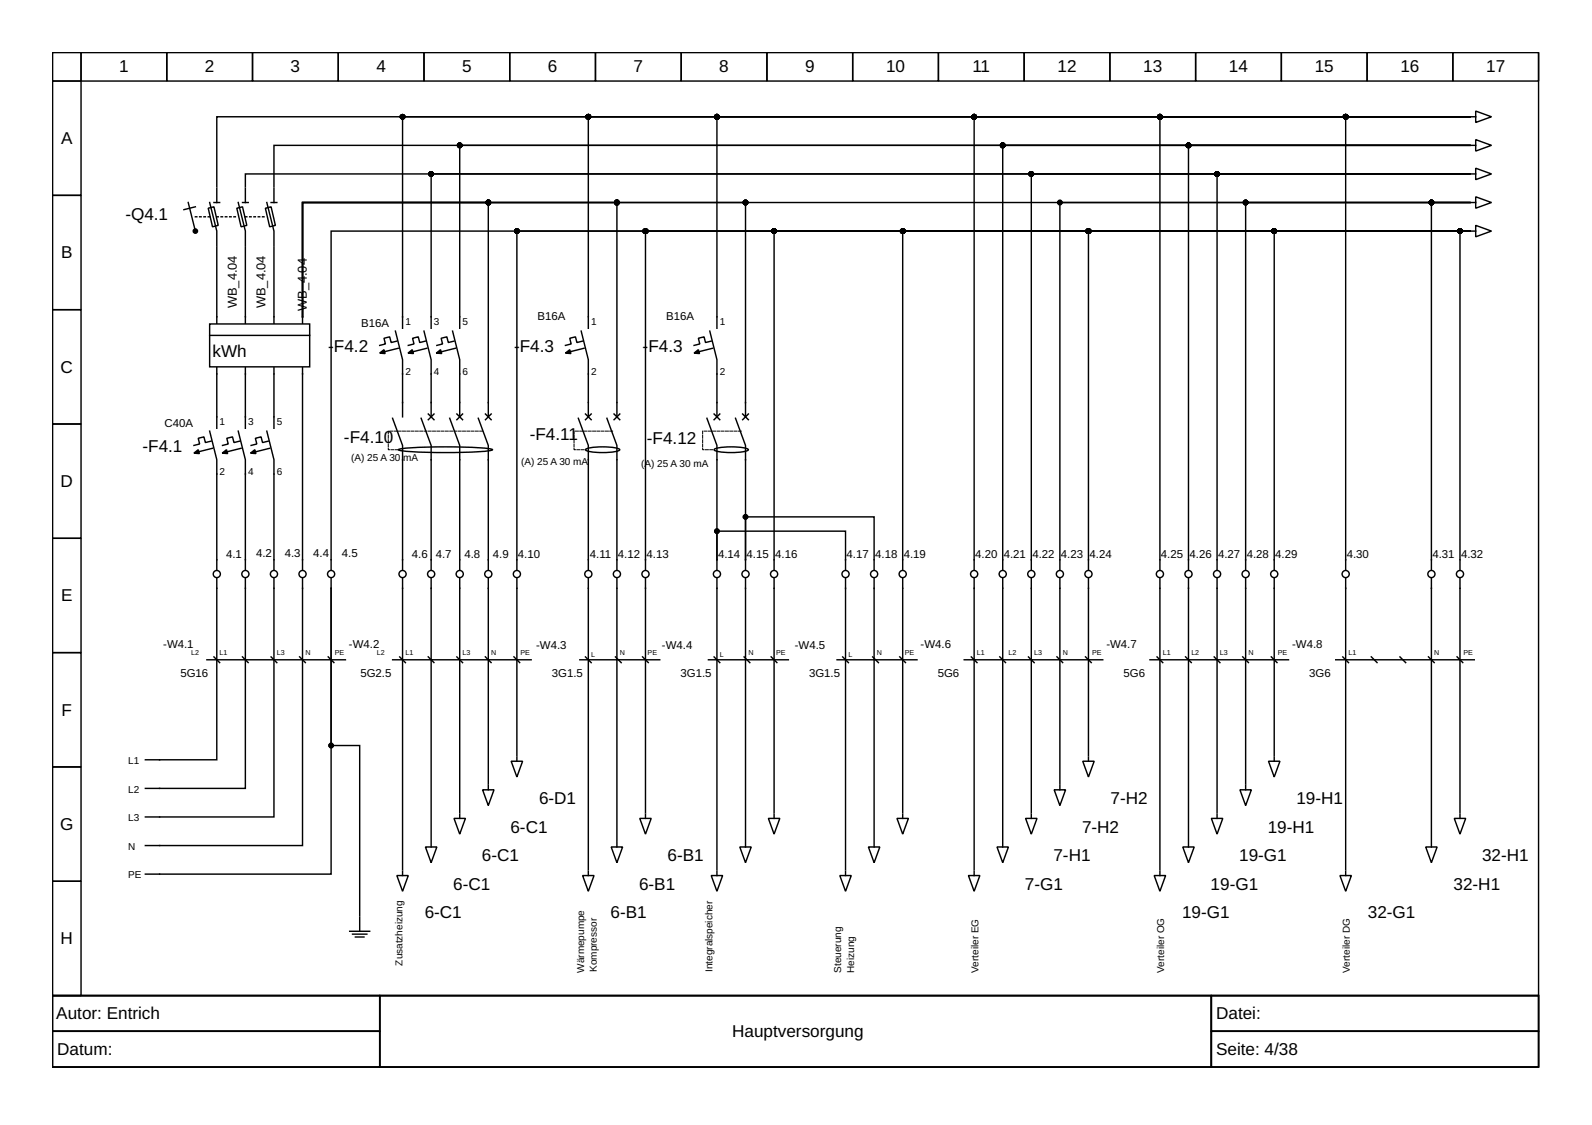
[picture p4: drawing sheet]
<svg xmlns="http://www.w3.org/2000/svg" width="297mm" height="210mm" viewBox="0 0 297 210" stroke-linecap="round" stroke-linejoin="round" font-family="sans-serif">
<g fill="none" stroke="#000" stroke-width=".27">
<path d="M9.8 9.8h277.3v176h-277.3zM9.8 9.8h5.3v5.3h-5.3zM9.8 15.1h5.3v21.4h-5.3zM15.1 9.8h16v5.3h-16zM31.1 9.8h16v5.3h-16zM47.1 9.8h16v5.3h-16zM63.1 9.8h16v5.3h-16zM79.1 9.8h16v5.3h-16zM95.1 9.8h16v5.3h-16zM111.1 9.8h16v5.3h-16zM127.1 9.8h16v5.3h-16zM143.1 9.8h16v5.3h-16z"/>
<path d="M159.1 9.8h16v5.3h-16zM175.1 9.8h16v5.3h-16zM191.1 9.8h16v5.3h-16zM207.1 9.8h16v5.3h-16zM223.1 9.8h16v5.3h-16zM239.1 9.8h16v5.3h-16zM255.1 9.8h16v5.3h-16zM271.1 9.8h16v5.3h-16zM9.8 36.5h5.3v21.3h-5.3zM9.8 57.8h5.3v21.3h-5.3zM40.5 59.1v10.7M45.8 59.1v10.7"/>
<path d="M51.1 59.1v10.7M56.4 59.1v10.7M75.1 59.1v2.1M80.4 59.1v2.1M85.8 59.1v2.1M9.8 79.1h5.3v21.3h-5.3zM73.8 61.8l1.3 5.3v2.7M74 63.6l-1 .3-.3-1.1-1.1 .3 .3 1.1-1.1 .2M74.3 65l-3.2 .8M79.1 61.8l1.3 5.3v2.7M79.4 63.6l-1.1 .3-.3-1.1-1 .3 .2 1.1-1 .2M79.6 65l-3.2 .8"/>
<path d="M84.4 61.8l1.4 5.3v2.7M84.7 63.6l-1.1 .3-.2-1.1-1.1 .3 .3 1.1-1.1 .2M85 65l-3.2 .8M131.9 78l1.9 5.1v2.7M133.2 77.2l1.1 1.1M133.8 75.1v2.7M134.3 77.2l-1.1 1.1M137.2 78l1.9 5.1v2.7M138.6 77.2l1 1.1M139.1 75.1v2.7M139.6 77.2l-1 1.1M133.3 83.8a12.4 12.4 0 0 1 6.2 0l.1 .1a5.3 5.3 0 0 1-3.2 .5h-1.6a2.19 2.19 0 0 1-1.6-.5z"/>
<path d="M9.8 100.4h5.3v21.4h-5.3zM51.1 104.4v1.9M51.1 107.9v1.9M80.4 104.4v1.9M80.4 107.9v1.9M91.1 104.4v1.9M91.1 107.9v1.9M109.8 104.4v1.9M109.8 107.9v1.9M133.8 104.4v1.9M133.8 107.9v1.9M139.1 104.4v1.9"/>
<path d="M139.1 107.9v1.9M157.8 104.4v1.9M157.8 107.9v1.9M168.4 104.4v1.9M168.4 107.9v1.9M181.8 104.4v1.9M181.8 107.9v1.9M197.8 104.4v1.9M197.8 107.9v1.9M227.1 104.4v1.9M227.1 107.9v1.9M232.4 104.4v1.9"/>
<path d="M232.4 107.9v1.9M251.1 104.4v1.9M251.1 107.9v1.9M9.8 121.8h5.3v21.3h-5.3zM9.8 143.1h5.3v21.3h-5.3zM119.4 152.7h2.1l-1.1 2.9zM120.4 151.9v.8M191.4 152.7h2.1l-1.1 2.9zM192.4 151.9v.8M226 152.7h2.1l-1 2.9zM227.1 151.9v.8M271.3 152.7h2.2l-1.1 2.9z"/>
<path d="M272.4 151.9v.8M9.8 164.4h5.3v21.4h-5.3zM65.2 173.8h3.8M65.8 174.3h2.6M66.3 174.8h1.6M67.1 171.1v2.7M250 163.4h2.1l-1 2.9zM251.1 162.6v.8M9.8 185.8h277.3v13.3h-277.3zM9.8 185.8h61v6.6h-61zM9.8 192.4h61v6.7h-61zM70.8 185.8h155.2v13.3h-155.2z"/>
<path d="M226 185.8h61.1v6.6h-61.1zM226 192.4h61.1v6.7h-61.1z"/>
<circle cx="51.1" cy="107.1" r=".67"/>
<circle cx="80.4" cy="107.1" r=".67"/>
<circle cx="91.1" cy="107.1" r=".67"/>
<circle cx="109.8" cy="107.1" r=".67"/>
<circle cx="133.8" cy="107.1" r=".67"/>
<circle cx="139.1" cy="107.1" r=".67"/>
<circle cx="157.8" cy="107.1" r=".67"/>
<circle cx="168.4" cy="107.1" r=".67"/>
<circle cx="181.8" cy="107.1" r=".67"/>
<circle cx="197.8" cy="107.1" r=".67"/>
<circle cx="227.1" cy="107.1" r=".67"/>
<circle cx="232.4" cy="107.1" r=".67"/>
<circle cx="251.1" cy="107.1" r=".67"/>
</g>
<path d="M70.8 65.9l.8-.7 .3 .8zM76.1 65.9l.8-.7 .2 .8zM81.4 65.9l.8-.7 .2 .8z" fill="#000" stroke="#000" stroke-width=".27"/>
<path d="M138.3 80.4h-7.2v3.5h2.1" fill="none" stroke="#000" stroke-width=".19" stroke-dasharray=".5 .3"/>
<path d="M39.1 60.4h18.7v8h-18.7z" fill-rule="evenodd" fill="#fff" stroke="#000" stroke-width=".27"/>
<g fill="none" stroke="#000" stroke-width=".27">
<path d="M35.1 37.8l1.4 5.3M36.5 38.6l-2.2 .5M38.9 38.9l1-.3 .8 3.5-1 .2zM39.1 37.8l1.4 5.3v2.7M39.9 37.8h1.1M40.5 35.1v2.7M44.2 38.9l1-.3 .8 3.5-1 .2zM44.4 37.8l1.4 5.3v2.7M45.2 37.8h1.1M45.8 35.1v2.7M49.5 38.9l1.1-.3 .8 3.5-1.1 .2zM49.8 37.8l1.3 5.3v2.7"/>
<path d="M50.6 37.8h1M51.1 35.1v2.7M274.3 21.8h-140.5v39.4M274.3 37.8h-7.2v68.5M274.3 27.1h-87.2v79.2M274.3 21.8h-199.2v37.3M274.3 32.5h-193.9v26.6M274.3 21.8h-57.9v84.5M274.3 32.5h-81.9v73.8M274.3 21.8h-164.5v39.4M274.3 37.8h-41.9v66.6M274.3 21.8h-92.5v82.6"/>
<path d="M274.3 27.1h-223.2v7.8M274.3 37.8h-76.5v66.6M274.3 27.1h-52.6v79.2M274.3 37.8h-217.9v21.3M274.3 21.8h-233.8v13.1M274.3 27.1h-188.5v32M274.3 32.5h-228.5v2.4M274.3 21.8h-23.2v82.6M274.3 32.5h-47.2v71.9M274.5 37.8h.8M274.5 32.5h.8M274.5 21.8h.8"/>
<path d="M274.5 27.1h.8M275.3 31.4l3 1.1-3 1zM275.3 36.7l3 1.1-3 1.1zM275.3 20.7l3 1.1-3 1.1zM275.3 26.1l3 1-3 1.1zM40.5 46v13.1M45.8 46v13.1M51.1 46v13.1M56.4 59.1v-21.3h58.7v40M56.4 59.1v-21.3h34.7v40M56.4 59.1v-21.3h82.7v37.3M274.3 43.1h-71.2v63.2"/>
<path d="M274.3 43.1h-1.9v63.2M274.3 43.1h-177.9v63.2M274.3 43.1h-153.9v63.2M274.3 43.1h-105.9v61.3M274.3 43.1h-129.9v63.2M274.3 43.1h-212.5v63.2M274.3 43.1h-36.6v63.2M274.5 43.1h.8M275.3 42.1l3 1-3 1.1zM39.1 62.6h18.7M40.5 69.8v10.1M45.8 69.8v10.1"/>
<path d="M51.1 69.8v10.1M56.4 69.8v36.5M73.2 78l1.9 5.1v23.2M75.1 69.8v8M78.6 78l1.8 5.1v21.3M79.9 77.2l1.1 1.1M80.4 69.8v8M81 77.2l-1.1 1.1M83.9 78l1.9 5.1v23.2M85.2 77.2l1.1 1.1M85.8 69.8v8M86.3 77.2l-1.1 1.1"/>
<path d="M89.2 78l1.9 5.1v21.3M90.6 77.2l1 1.1M91.6 77.2l-1 1.1M107.9 78l1.9 5.1v21.3M108.4 61.8l1.4 5.3v10.7M108.7 63.6l-1.1 .3-.2-1.1-1.1 .3 .3 1.1-1.1 .2M109 65l-3.2 .8M109.2 77.2l1.1 1.1M110.3 77.2l-1.1 1.1M113.2 78l1.9 5.1v23.2M114.6 77.2l1 1.1M115.6 77.2l-1 1.1"/>
<path d="M132.4 61.8l1.4 5.3v8M132.7 63.6l-1.1 .3-.2-1.1-1.1 .3 .3 1.1-1.1 .2M133 65l-3.2 .8M39.1 80.4l1.4 5.4v20.5M39.4 82.3l-1.1 .3-.2-1.1-1.1 .3 .3 1-1.1 .3M39.7 83.6l-3.2 .8M44.4 80.4l1.4 5.4v20.5M44.7 82.3l-1.1 .3-.2-1.1-1.1 .3 .3 1-1.1 .3M45 83.6l-3.2 .8M49.8 80.4l1.3 5.4v18.6M50 82.3l-1 .3-.3-1.1-1.1 .3 .3 1-1.1 .3M50.3 83.6l-3.2 .8"/>
<path d="M74.3 83.9a36.8 36.8 0 0 1 8.8-.5h1.4a32.4 32.4 0 0 1 7.4 .5 36.8 36.8 0 0 1-8.8 .5h-1.4a32.4 32.4 0 0 1-7.4-.5zM109.4 83.8a12.4 12.4 0 0 1 6.1 0l.1 .1a5.3 5.3 0 0 1-3.2 .5h-1.6a2.19 2.19 0 0 1-1.6-.5zM133.8 85.8v18.6v-5.3h24v5.3M139.1 85.8v18.6v-8h24v9.9M40.5 107.9v33.9h-13.4M45.8 107.9v39.2h-18.7M51.1 109.8v42.6h-24M56.4 107.9v49.9h-29.3M61.8 109.8v53.3h-34.7M61.8 109.8v29.3h5.3v31.7M61.8 107.9v1.9M75.1 107.9v54.4"/>
<path d="M80.4 109.8v47.2M85.8 107.9v43.7M91.1 109.8v36.5M96.4 107.9v33.1M109.8 109.8v52.5M115.1 107.9v49.1M120.4 107.9v43.7M133.8 109.8v52.5M139.1 109.8v47.2M144.4 107.9v43.7M157.8 109.8v52.5M163.1 107.9v49.1"/>
<path d="M168.4 109.8v41.8M181.8 109.8v52.5M187.1 107.9v49.1M192.4 107.9v43.7M197.8 109.8v36.5M203.1 107.9v33.1M216.4 107.9v54.4M221.7 107.9v49.1M227.1 109.8v41.8M232.4 109.8v36.5M237.7 107.9v33.1M251.1 109.8v52.5"/>
<path d="M267.1 107.9v49.1M272.4 107.9v43.7M38.6 123.1h25.8M39.9 122.6l1.1 1M45.2 122.6l1.1 1M50.6 122.6l1 1M55.9 122.6l1.1 1M61.2 122.6l1.1 1M73.3 123.1h25.8M74.6 122.6l1 1M79.9 122.6l1.1 1M85.2 122.6l1.1 1"/>
<path d="M90.6 122.6l1 1M95.9 122.6l1.1 1M108.2 123.1h14.9M109.2 122.6l1.1 1M114.8 122.6l1.1 1M119.9 122.6l1.1 1M132.2 123.1h14.9M133.2 122.6l1.1 1M138.8 122.6l1.1 1M143.9 122.6l1.1 1M156.2 123.1h14.9M157.2 122.6l1.1 1"/>
<path d="M162.8 122.6l1.1 1M167.9 122.6l1 1M179.9 123.1h25.9M181.2 122.6l1.1 1M186.5 122.6l1.1 1M191.9 122.6l1.1 1M197.2 122.6l1.1 1M202.5 122.6l1.1 1M214.6 123.1h25.8M215.9 122.6l1.1 1M221.2 122.6l1.1 1M226.5 122.6l1.1 1"/>
<path d="M231.9 122.6l1 1M237.2 122.6l1.1 1M249.2 123.1h25.9M250.5 122.6l1.1 1M255.9 122.6l1 1M261.2 122.6l1.1 1M266.5 122.6l1.1 1M271.9 122.6l1 1M79.4 158h2.1l-1.1 3zM80.4 157.2v.8M84.7 152.7h2.1l-1 2.9zM85.8 151.9v.8"/>
<path d="M90 147.4h2.2l-1.1 2.9zM91.1 146.6v.8M95.4 142h2.1l-1.1 3zM96.4 141.2v.8M114 158h2.2l-1.1 3zM115.1 157.2v.8M138 158h2.2l-1.1 3zM139.1 157.2v.8M143.4 152.7h2.1l-1.1 2.9zM144.4 151.9v.8M162 158h2.2l-1.1 3zM163.1 157.2v.8"/>
<path d="M167.4 152.7h2.1l-1.1 2.9zM168.4 151.9v.8M186 158h2.2l-1.1 3zM187.1 157.2v.8M196.7 147.4h2.1l-1 2.9zM197.8 146.6v.8M202 142h2.2l-1.1 3zM203.1 141.2v.8M220.7 158h2.1l-1.1 3zM221.7 157.2v.8M231.3 147.4h2.2l-1.1 2.9zM232.4 146.6v.8"/>
<path d="M236.7 142h2.1l-1.1 3zM237.7 141.2v.8M266 158h2.1l-1 3zM267.1 157.2v.8M74 163.4h2.2l-1.1 2.9zM75.1 162.6v.8M108.7 163.4h2.1l-1 2.9zM109.8 162.6v.8M132.7 163.4h2.1l-1 2.9zM133.8 162.6v.8M156.7 163.4h2.1l-1 2.9zM157.8 162.6v.8"/>
<path d="M180.7 163.4h2.1l-1 2.9zM181.8 162.6v.8M215.4 163.4h2.1l-1.1 2.9zM216.4 162.6v.8"/>
<circle cx="40.5" cy="107.1" r=".67"/>
<circle cx="45.8" cy="107.1" r=".67"/>
<circle cx="56.4" cy="107.1" r=".67"/>
<circle cx="61.8" cy="107.1" r=".67"/>
<circle cx="75.1" cy="107.1" r=".67"/>
<circle cx="85.8" cy="107.1" r=".67"/>
<circle cx="96.4" cy="107.1" r=".67"/>
<circle cx="115.1" cy="107.1" r=".67"/>
<circle cx="120.4" cy="107.1" r=".67"/>
<circle cx="144.4" cy="107.1" r=".67"/>
<circle cx="163.1" cy="107.1" r=".67"/>
<circle cx="187.1" cy="107.1" r=".67"/>
<circle cx="192.4" cy="107.1" r=".67"/>
<circle cx="203.1" cy="107.1" r=".67"/>
<circle cx="216.4" cy="107.1" r=".67"/>
<circle cx="221.7" cy="107.1" r=".67"/>
<circle cx="237.7" cy="107.1" r=".67"/>
<circle cx="267.1" cy="107.1" r=".67"/>
<circle cx="272.4" cy="107.1" r=".67"/>
</g>
<path d="M90 80.4h-17.6v3.5h1.9M114.3 80.4h-7.2v3.5h2.1" fill="none" stroke="#000" stroke-width=".19" stroke-dasharray=".5 .3"/>
<path d="M36.5 40.5h2.6M40.5 40.5h3.9M45.8 40.5h4" fill="none" stroke="#000" stroke-width=".27" stroke-dasharray=".3 .5"/>
<g fill="#000" stroke="#000" stroke-width=".27">
<path d="M105.5 65.9l.8-.7 .2 .8zM129.5 65.9l.8-.7 .2 .8zM36.2 84.5l.8-.6 .2 .7zM41.5 84.5l.8-.6 .2 .7zM46.7 84.5l.8-.6 .3 .7z"/>
<circle cx="75.1" cy="21.8" r=".4"/>
<circle cx="80.4" cy="32.5" r=".4"/>
<circle cx="85.8" cy="27.1" r=".4"/>
<circle cx="91.1" cy="37.8" r=".4"/>
<circle cx="109.8" cy="21.8" r=".4"/>
<circle cx="115.1" cy="37.8" r=".4"/>
<circle cx="133.8" cy="21.8" r=".4"/>
<circle cx="139.1" cy="37.8" r=".4"/>
<circle cx="181.8" cy="21.8" r=".4"/>
<circle cx="187.1" cy="27.1" r=".4"/>
<circle cx="192.4" cy="32.5" r=".4"/>
<circle cx="197.8" cy="37.8" r=".4"/>
<circle cx="216.4" cy="21.8" r=".4"/>
<circle cx="221.7" cy="27.1" r=".4"/>
<circle cx="227.1" cy="32.5" r=".4"/>
<circle cx="232.4" cy="37.8" r=".4"/>
<circle cx="251.1" cy="21.8" r=".4"/>
<circle cx="267.1" cy="37.8" r=".4"/>
<circle cx="36.5" cy="43.1" r=".4"/>
<circle cx="96.4" cy="43.1" r=".4"/>
<circle cx="120.4" cy="43.1" r=".4"/>
<circle cx="144.4" cy="43.1" r=".4"/>
<circle cx="168.4" cy="43.1" r=".4"/>
<circle cx="203.1" cy="43.1" r=".4"/>
<circle cx="237.7" cy="43.1" r=".4"/>
<circle cx="272.4" cy="43.1" r=".4"/>
<circle cx="133.8" cy="99.1" r=".4"/>
<circle cx="139.1" cy="96.4" r=".4"/>
<circle cx="61.8" cy="139.1" r=".4"/>
</g>
<g font-size="3.2">
<text x="22.2" y="13.5">1</text>
<text x="38.2" y="13.5">2</text>
<text x="54.2" y="13.5">3</text>
<text x="70.2" y="13.5">4</text>
<text x="86.2" y="13.5">5</text>
<text x="102.2" y="13.5">6</text>
<text x="118.2" y="13.5">7</text>
<text x="134.2" y="13.5">8</text>
<text x="150.2" y="13.5">9</text>
<text x="165.3" y="13.5">10</text>
<text x="181.4" y="13.5">11</text>
<text x="197.3" y="13.5">12</text>
<text x="213.3" y="13.5">13</text>
<text x="229.3" y="13.5">14</text>
<text x="245.3" y="13.5">15</text>
<text x="261.3" y="13.5">16</text>
<text x="277.3" y="13.5">17</text>
<text x="11.4" y="26.9">A</text>
<text x="23.4" y="41.1">-Q4.1</text>
<text x="11.4" y="48.2">B</text>
<text x="61.3" y="65.6">-</text>
<text x="62.3" y="65.6">F4.2</text>
<text x="95.9" y="65.6">-</text>
<text x="97" y="65.6">F4.3</text>
<text x="119.9" y="65.6">-</text>
<text x="121" y="65.6">F4.3</text>
<text x="11.3" y="69.5">C</text>
<text x="39.7" y="66.7">k</text>
<text x="41.3" y="66.7">Wh</text>
<text x="64.2" y="82.6">-F4.10</text>
<text x="98.8" y="82">-F4.11</text>
<text x="120.7" y="82.8">-F4.12</text>
<text x="26.6" y="84.3">-F4.1</text>
<text x="11.3" y="90.8">D</text>
<text x="11.4" y="112.2">E</text>
<text x="11.5" y="133.5">F</text>
<text x="11.2" y="154.8">G</text>
<text x="95.2" y="155.4">6-C1</text>
<text x="100.6" y="150">6-D1</text>
<text x="201.9" y="155.4">7-H2</text>
<text x="207.2" y="150">7-H2</text>
<text x="236.5" y="155.4">19-H1</text>
<text x="241.9" y="150">19-H1</text>
<text x="89.9" y="160.7">6-C1</text>
<text x="124.6" y="160.7">6-B1</text>
<text x="196.6" y="160.7">7-H1</text>
<text x="231.2" y="160.7">19-G1</text>
<text x="276.5" y="160.7">32-H1</text>
<text x="84.6" y="166">6-C1</text>
<text x="119.2" y="166">6-B1</text>
<text x="191.2" y="166">7-G1</text>
<text x="225.9" y="166">19-G1</text>
<text x="271.2" y="166">32-H1</text>
<text x="79.2" y="171.4">6-C1</text>
<text x="113.9" y="171.4">6-B1</text>
<text x="220.6" y="171.4">19-G1</text>
<text x="255.2" y="171.4">32-G1</text>
<text x="11.3" y="176.2">H</text>
<text x="10.5" y="190.2">Autor: Entrich</text>
<text x="226.9" y="190.2">Datei:</text>
<text x="10.7" y="196.8">Datum:</text>
<text x="136.6" y="193.5">Hauptversorgung</text>
<text x="226.9" y="196.8">Seite: 4/38</text>
</g>
<g font-size="2.4">
<text x="44.2" y="57.5" transform="rotate(-90 44.2 57.5)">WB_4.04</text>
<text x="49.5" y="57.5" transform="rotate(-90 49.5 57.5)">WB_4.04</text>
<text x="57.2" y="58" transform="rotate(-90 57.2 58)">WB_4.04</text>
</g>
<g font-size="2.1">
<text x="100.3" y="59.6">B16A</text>
<text x="124.3" y="59.6">B16A</text>
<text x="67.4" y="61">B16A</text>
<text x="30.7" y="79.6">C40A</text>
<text x="42.2" y="104.2">4.1</text>
<text x="47.8" y="103.9">4.2</text>
<text x="53.1" y="103.9">4.3</text>
<text x="58.4" y="103.9">4.4</text>
<text x="63.8" y="103.9">4.5</text>
<text x="76.8" y="104.2">4.6</text>
<text x="81.3" y="104.2">4.7</text>
<text x="86.6" y="104.2">4.8</text>
<text x="92" y="104.2">4.9</text>
<text x="96.6" y="104.2">4.10</text>
<text x="110.1" y="104.2">4.11</text>
<text x="115.3" y="104.2">4.12</text>
<text x="120.6" y="104.2">4.13</text>
<text x="134" y="104.2">4.14</text>
<text x="139.3" y="104.2">4.15</text>
<text x="144.6" y="104.2">4.16</text>
<text x="158" y="104.2">4.17</text>
<text x="163.3" y="104.2">4.18</text>
<text x="168.6" y="104.2">4.19</text>
<text x="182" y="104.2">4.20</text>
<text x="187.3" y="104.2">4.21</text>
<text x="192.6" y="104.2">4.22</text>
<text x="198" y="104.2">4.23</text>
<text x="203.3" y="104.2">4.24</text>
<text x="216.6" y="104.2">4.25</text>
<text x="221.9" y="104.2">4.26</text>
<text x="227.3" y="104.2">4.27</text>
<text x="232.6" y="104.2">4.28</text>
<text x="237.9" y="104.2">4.29</text>
<text x="251.3" y="104.2">4.30</text>
<text x="267.3" y="104.2">4.31</text>
<text x="272.6" y="104.2">4.32</text>
<text x="30.5" y="121">-W4.1</text>
<text x="65.1" y="121">-W4.2</text>
<text x="100" y="121.1">-W4.3</text>
<text x="123.5" y="121.1">-W4.4</text>
<text x="148.3" y="121.1">-W4.5</text>
<text x="171.8" y="121">-W4.6</text>
<text x="206.4" y="121">-W4.7</text>
<text x="241.1" y="121">-W4.8</text>
<text x="33.7" y="126.3">5G16</text>
<text x="67.2" y="126.3">5G2.5</text>
<text x="103" y="126.3">3G1.5</text>
<text x="127" y="126.3">3G1.5</text>
<text x="151" y="126.3">3G1.5</text>
<text x="175" y="126.3">5G6</text>
<text x="209.6" y="126.3">5G6</text>
<text x="244.3" y="126.3">3G6</text>
</g>
<g font-size="1.9">
<text x="75.6" y="60.7">1</text>
<text x="81" y="60.7">3</text>
<text x="86.3" y="60.7">5</text>
<text x="110.3" y="60.7">1</text>
<text x="134.3" y="60.7">1</text>
<text x="75.6" y="70">2</text>
<text x="81" y="70">4</text>
<text x="86.3" y="70">6</text>
<text x="110.3" y="70">2</text>
<text x="134.3" y="70">2</text>
<text x="41" y="79.4">1</text>
<text x="46.3" y="79.4">3</text>
<text x="51.6" y="79.4">5</text>
<text x="41" y="88.7">2</text>
<text x="46.3" y="88.7">4</text>
<text x="51.6" y="88.7">6</text>
<text x="65.5" y="86">(A) 25 A 30</text>
<text x="75.2" y="86">mA</text>
<text x="97.2" y="86.8">(A) 25 A 30 mA</text>
<text x="119.6" y="87.1">(A) 25 A 30 mA</text>
<text x="23.9" y="142.6">L1</text>
<text x="23.9" y="147.9">L2</text>
<text x="23.9" y="153.2">L3</text>
<text x="23.9" y="158.6">N</text>
<text x="23.9" y="163.9">PE</text>
<text x="75.1" y="180.2" transform="rotate(-90 75.1 180.2)">Zusatzheizung</text>
<text x="109" y="181.5" transform="rotate(-90 109 181.5)">Wärmepumpe</text>
<text x="111.4" y="181.4" transform="rotate(-90 111.4 181.4)">Kompressor</text>
<text x="133" y="181.4" transform="rotate(-90 133 181.4)">Integralspeicher</text>
<text x="157" y="181.5" transform="rotate(-90 157 181.5)">Steuerung</text>
<text x="159.4" y="181.5" transform="rotate(-90 159.4 181.5)">Heizung</text>
<text x="182.6" y="181.5" transform="rotate(-90 182.6 181.5)">Verteiler EG</text>
<text x="217.2" y="181.5" transform="rotate(-90 217.2 181.5)">Verteiler OG</text>
<text x="251.9" y="181.5" transform="rotate(-90 251.9 181.5)">Verteiler DG</text>
</g>
<g font-size="1.3">
<text x="35.7" y="122.3">L2</text>
<text x="41" y="122.3">L1</text>
<text x="51.6" y="122.3">L3</text>
<text x="57" y="122.3">N</text>
<text x="62.4" y="122.3">PE</text>
<text x="70.3" y="122.3">L2</text>
<text x="75.6" y="122.3">L1</text>
<text x="86.3" y="122.3">L3</text>
<text x="91.6" y="122.3">N</text>
<text x="97.1" y="122.3">PE</text>
<text x="110.3" y="122.6">L</text>
<text x="115.6" y="122.3">N</text>
<text x="120.8" y="122.3">PE</text>
<text x="134.3" y="122.6">L</text>
<text x="139.6" y="122.3">N</text>
<text x="144.8" y="122.3">PE</text>
<text x="158.3" y="122.6">L</text>
<text x="163.6" y="122.3">N</text>
<text x="168.8" y="122.3">PE</text>
<text x="182.3" y="122.3">L1</text>
<text x="188.2" y="122.3">L2</text>
<text x="193" y="122.3">L3</text>
<text x="198.3" y="122.3">N</text>
<text x="203.8" y="122.3">PE</text>
<text x="217" y="122.3">L1</text>
<text x="222.3" y="122.3">L2</text>
<text x="227.6" y="122.3">L3</text>
<text x="232.9" y="122.3">N</text>
<text x="238.4" y="122.3">PE</text>
<text x="251.6" y="122.3">L1</text>
<text x="267.6" y="122.3">N</text>
<text x="273.1" y="122.3">PE</text>
</g>
</svg>
